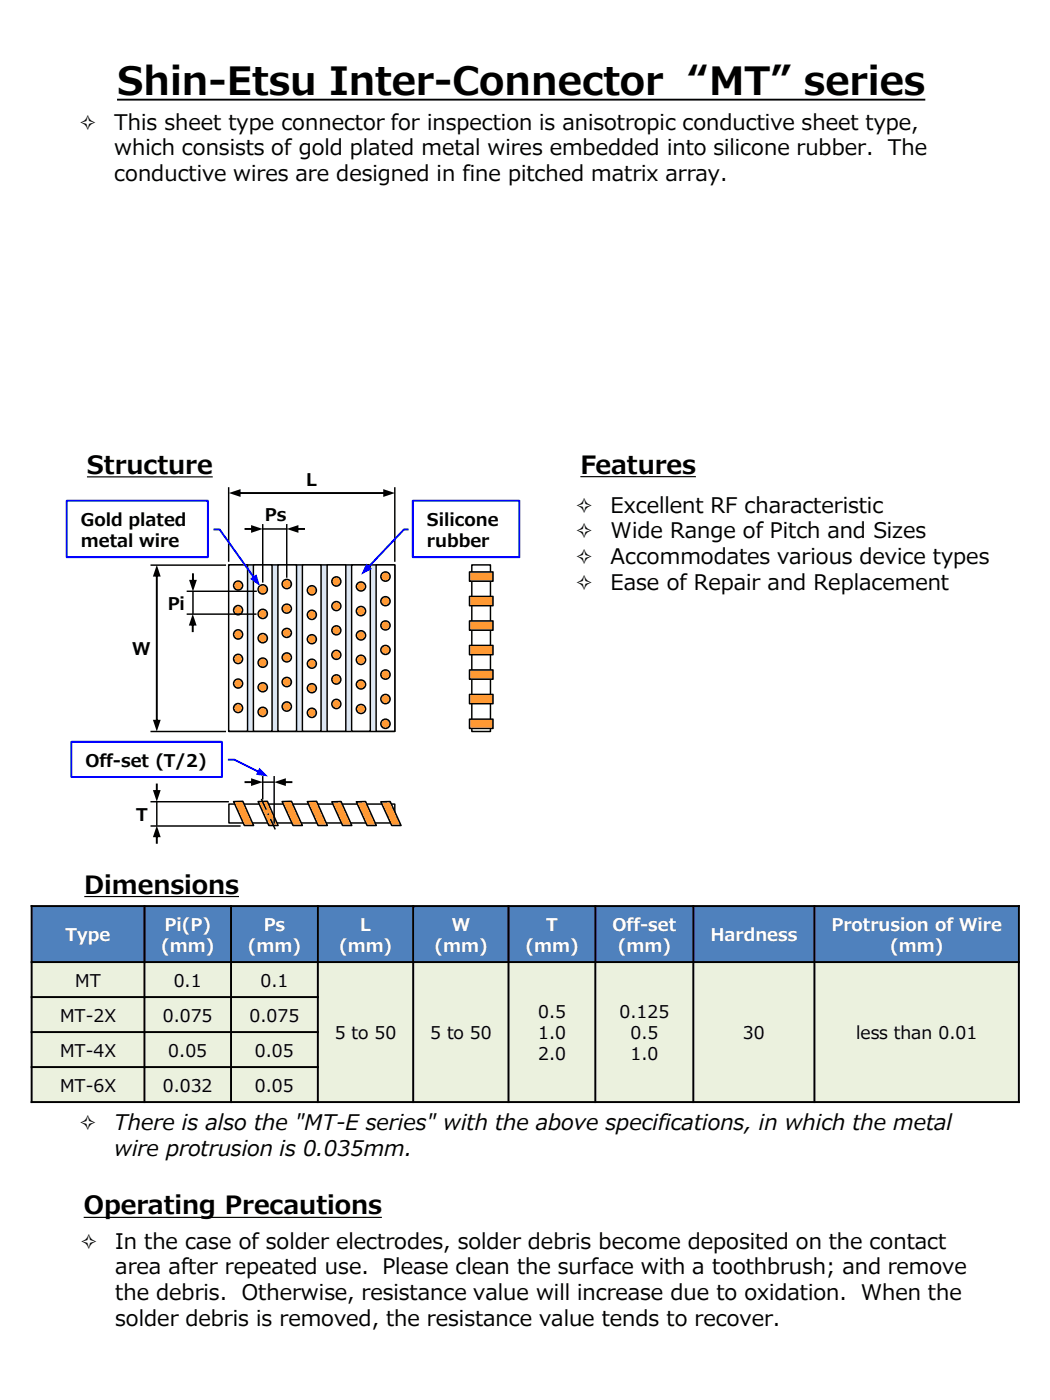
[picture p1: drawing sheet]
<svg xmlns="http://www.w3.org/2000/svg" width="190mm" height="254mm" viewBox="0 0 190 254" stroke-linecap="round" stroke-linejoin="round" font-family="sans-serif">
<g fill="#000">
<path d="M21.2 17.9h146.7v.3h-146.7z" fill-rule="evenodd"/>
<path d="M15.8 86.4h22.8v.2h-22.8z" fill-rule="evenodd"/>
<path d="M105.3 86.4h21v.2h-21z" fill-rule="evenodd"/>
</g>
<path d="M85.6 102.5h3.4v30.2h-3.4z" fill-rule="evenodd" fill="#fff"/>
<path d="M85.6 102.5h3.4v30.2h-3.4z" fill="none" stroke="#000" stroke-width=".26"/>
<path d="M85.2 103.8h4.3v1.7h-4.3z" fill-rule="evenodd" fill="#f93"/>
<path d="M85.2 103.8h4.3v1.7h-4.3z" fill="none" stroke="#000" stroke-width=".26"/>
<path d="M85.2 108.2h4.3v1.7h-4.3z" fill-rule="evenodd" fill="#f93"/>
<path d="M85.2 108.2h4.3v1.7h-4.3z" fill="none" stroke="#000" stroke-width=".26"/>
<path d="M85.2 112.6h4.3v1.7h-4.3z" fill-rule="evenodd" fill="#f93"/>
<path d="M85.2 112.6h4.3v1.7h-4.3z" fill="none" stroke="#000" stroke-width=".26"/>
<path d="M85.2 117.1h4.3v1.7h-4.3z" fill-rule="evenodd" fill="#f93"/>
<path d="M85.2 117.1h4.3v1.7h-4.3z" fill="none" stroke="#000" stroke-width=".26"/>
<path d="M85.2 121.5h4.3v1.7h-4.3z" fill-rule="evenodd" fill="#f93"/>
<path d="M85.2 121.5h4.3v1.7h-4.3z" fill="none" stroke="#000" stroke-width=".26"/>
<path d="M85.2 126h4.3v1.7h-4.3z" fill-rule="evenodd" fill="#f93"/>
<path d="M85.2 126h4.3v1.7h-4.3z" fill="none" stroke="#000" stroke-width=".26"/>
<path d="M85.2 130.5h4.3v1.7h-4.3z" fill-rule="evenodd" fill="#f93"/>
<path d="M85.2 130.5h4.3v1.7h-4.3z" fill="none" stroke="#000" stroke-width=".26"/>
<path d="M41.5 145.9h30.1v3.4h-30.1z" fill-rule="evenodd" fill="#fff"/>
<path d="M41.5 145.9h30.1v3.4h-30.1z" fill="none" stroke="#000" stroke-width=".26"/>
<path d="M42.4 145.4h1.7l1.9 4.4h-1.7z" fill-rule="evenodd" fill="#f93"/>
<path d="M42.4 145.4h1.7l1.9 4.4h-1.7z" fill="none" stroke="#000" stroke-width=".26"/>
<path d="M46.8 145.4h1.7l2 4.4h-1.7z" fill-rule="evenodd" fill="#f93"/>
<path d="M46.8 145.4h1.7l2 4.4h-1.7z" fill="none" stroke="#000" stroke-width=".26"/>
<path d="M51.2 145.4h1.7l2 4.4h-1.7z" fill-rule="evenodd" fill="#f93"/>
<path d="M51.2 145.4h1.7l2 4.4h-1.7z" fill="none" stroke="#000" stroke-width=".26"/>
<path d="M60.2 145.5l1.7-.1 1.9 4.4h-1.7z" fill-rule="evenodd" fill="#f93"/>
<path d="M60.2 145.5l1.7-.1 1.9 4.4h-1.7z" fill="none" stroke="#000" stroke-width=".26"/>
<path d="M55.8 145.4h1.6l2 4.4h-1.7z" fill-rule="evenodd" fill="#f93"/>
<path d="M55.8 145.4h1.6l2 4.4h-1.7z" fill="none" stroke="#000" stroke-width=".26"/>
<path d="M64.6 145.5l1.7-.1 2 4.4h-1.7z" fill-rule="evenodd" fill="#f93"/>
<path d="M64.6 145.5l1.7-.1 2 4.4h-1.7z" fill="none" stroke="#000" stroke-width=".26"/>
<path d="M69.1 145.5l1.7-.1 2 4.4h-1.7z" fill-rule="evenodd" fill="#f93"/>
<path d="M69.1 145.5l1.7-.1 2 4.4h-1.7z" fill="none" stroke="#000" stroke-width=".26"/>
<path d="M41.5 102.5h30.1v30.2h-30.1z" fill-rule="evenodd" fill="#dce6f2"/>
<path d="M41.5 88.4v13.5M47.7 96h4.4M71.6 88.4v13.5M27.3 102.5h13.7M41.5 102.5h30.1v30.2h-30.1zM27.3 132.7h13.7" fill="none" stroke="#000" stroke-width=".26"/>
<g fill="#000">
<path d="M43.3 89.3v.3h26.6v-.3zM69.5 88.7v1.5l2.1-.7zM41.5 89.5l2.1 .7v-1.5z"/>
<path d="M28.3 104.3h.3v26.6h-.3zM28.4 102.5l.8 2.1h-1.5zM27.7 130.6h1.5l-.8 2.1z"/>
</g>
<path d="M41.5 102.5h3.4v30.2h-3.4z" fill-rule="evenodd" fill="#fff"/>
<path d="M41.5 102.5h3.4v30.2h-3.4z" fill="none" stroke="#000" stroke-width=".26"/>
<path d="M46 102.5h3.4v30.2h-3.4z" fill-rule="evenodd" fill="#fff"/>
<path d="M46 102.5h3.4v30.2h-3.4z" fill="none" stroke="#000" stroke-width=".26"/>
<path d="M54.9 102.5h3.4v30.2h-3.4z" fill-rule="evenodd" fill="#fff"/>
<path d="M54.9 102.5h3.4v30.2h-3.4z" fill="none" stroke="#000" stroke-width=".26"/>
<path d="M50.4 102.5h3.4v30.2h-3.4z" fill-rule="evenodd" fill="#fff"/>
<path d="M50.4 102.5h3.4v30.2h-3.4z" fill="none" stroke="#000" stroke-width=".26"/>
<path d="M59.4 102.5h3.3v30.2h-3.3z" fill-rule="evenodd" fill="#fff"/>
<path d="M59.4 102.5h3.3v30.2h-3.3z" fill="none" stroke="#000" stroke-width=".26"/>
<path d="M63.8 102.5h3.4v30.2h-3.4z" fill-rule="evenodd" fill="#fff"/>
<path d="M63.8 102.5h3.4v30.2h-3.4z" fill="none" stroke="#000" stroke-width=".26"/>
<path d="M68.2 102.5h3.4v30.2h-3.4z" fill-rule="evenodd" fill="#fff"/>
<path d="M68.2 102.5h3.4v30.2h-3.4z" fill="none" stroke="#000" stroke-width=".26"/>
<circle cx="43.2" cy="106.2" r=".83" fill="#f93"/>
<circle cx="43.2" cy="106.2" r=".83" fill="none" stroke="#000" stroke-width=".26"/>
<circle cx="43.2" cy="110.7" r=".83" fill="#f93"/>
<circle cx="43.2" cy="110.7" r=".83" fill="none" stroke="#000" stroke-width=".26"/>
<circle cx="43.2" cy="115.1" r=".83" fill="#f93"/>
<circle cx="43.2" cy="115.1" r=".83" fill="none" stroke="#000" stroke-width=".26"/>
<circle cx="43.2" cy="119.5" r=".83" fill="#f93"/>
<circle cx="43.2" cy="119.5" r=".83" fill="none" stroke="#000" stroke-width=".26"/>
<circle cx="43.2" cy="124" r=".83" fill="#f93"/>
<circle cx="43.2" cy="124" r=".83" fill="none" stroke="#000" stroke-width=".26"/>
<circle cx="43.2" cy="128.5" r=".83" fill="#f93"/>
<circle cx="43.2" cy="128.5" r=".83" fill="none" stroke="#000" stroke-width=".26"/>
<circle cx="47.7" cy="106.9" r=".85" fill="#f93"/>
<circle cx="47.7" cy="106.9" r=".85" fill="none" stroke="#000" stroke-width=".26"/>
<circle cx="47.7" cy="111.4" r=".85" fill="#f93"/>
<circle cx="47.7" cy="111.4" r=".85" fill="none" stroke="#000" stroke-width=".26"/>
<circle cx="47.7" cy="115.8" r=".85" fill="#f93"/>
<circle cx="47.7" cy="115.8" r=".85" fill="none" stroke="#000" stroke-width=".26"/>
<circle cx="47.7" cy="120.2" r=".85" fill="#f93"/>
<circle cx="47.7" cy="120.2" r=".85" fill="none" stroke="#000" stroke-width=".26"/>
<circle cx="47.7" cy="124.7" r=".84" fill="#f93"/>
<circle cx="47.7" cy="124.7" r=".84" fill="none" stroke="#000" stroke-width=".26"/>
<circle cx="47.7" cy="129.2" r=".85" fill="#f93"/>
<circle cx="47.7" cy="129.2" r=".85" fill="none" stroke="#000" stroke-width=".26"/>
<circle cx="52" cy="106" r=".85" fill="#f93"/>
<circle cx="52" cy="106" r=".85" fill="none" stroke="#000" stroke-width=".26"/>
<circle cx="52" cy="110.4" r=".84" fill="#f93"/>
<circle cx="52" cy="110.4" r=".84" fill="none" stroke="#000" stroke-width=".26"/>
<circle cx="52" cy="114.8" r=".84" fill="#f93"/>
<circle cx="52" cy="114.8" r=".84" fill="none" stroke="#000" stroke-width=".26"/>
<circle cx="52" cy="119.3" r=".84" fill="#f93"/>
<circle cx="52" cy="119.3" r=".84" fill="none" stroke="#000" stroke-width=".26"/>
<circle cx="52" cy="123.7" r=".85" fill="#f93"/>
<circle cx="52" cy="123.7" r=".85" fill="none" stroke="#000" stroke-width=".26"/>
<circle cx="52" cy="128.2" r=".85" fill="#f93"/>
<circle cx="52" cy="128.2" r=".85" fill="none" stroke="#000" stroke-width=".26"/>
<circle cx="56.6" cy="107.1" r=".83" fill="#f93"/>
<circle cx="56.6" cy="107.1" r=".83" fill="none" stroke="#000" stroke-width=".26"/>
<circle cx="56.6" cy="111.5" r=".83" fill="#f93"/>
<circle cx="56.6" cy="111.5" r=".83" fill="none" stroke="#000" stroke-width=".26"/>
<circle cx="56.6" cy="116" r=".83" fill="#f93"/>
<circle cx="56.6" cy="116" r=".83" fill="none" stroke="#000" stroke-width=".26"/>
<circle cx="56.6" cy="120.4" r=".83" fill="#f93"/>
<circle cx="56.6" cy="120.4" r=".83" fill="none" stroke="#000" stroke-width=".26"/>
<circle cx="56.6" cy="124.9" r=".83" fill="#f93"/>
<circle cx="56.6" cy="124.9" r=".83" fill="none" stroke="#000" stroke-width=".26"/>
<circle cx="56.6" cy="129.3" r=".83" fill="#f93"/>
<circle cx="56.6" cy="129.3" r=".83" fill="none" stroke="#000" stroke-width=".26"/>
<circle cx="61" cy="105.5" r=".83" fill="#f93"/>
<circle cx="61" cy="105.5" r=".83" fill="none" stroke="#000" stroke-width=".26"/>
<circle cx="61" cy="110" r=".83" fill="#f93"/>
<circle cx="61" cy="110" r=".83" fill="none" stroke="#000" stroke-width=".26"/>
<circle cx="61" cy="114.4" r=".83" fill="#f93"/>
<circle cx="61" cy="114.4" r=".83" fill="none" stroke="#000" stroke-width=".26"/>
<circle cx="61" cy="118.8" r=".83" fill="#f93"/>
<circle cx="61" cy="118.8" r=".83" fill="none" stroke="#000" stroke-width=".26"/>
<circle cx="61" cy="123.3" r=".83" fill="#f93"/>
<circle cx="61" cy="123.3" r=".83" fill="none" stroke="#000" stroke-width=".26"/>
<circle cx="61" cy="127.7" r=".83" fill="#f93"/>
<circle cx="61" cy="127.7" r=".83" fill="none" stroke="#000" stroke-width=".26"/>
<circle cx="65.5" cy="106.4" r=".84" fill="#f93"/>
<circle cx="65.5" cy="106.4" r=".84" fill="none" stroke="#000" stroke-width=".26"/>
<circle cx="65.5" cy="110.9" r=".85" fill="#f93"/>
<circle cx="65.5" cy="110.9" r=".85" fill="none" stroke="#000" stroke-width=".26"/>
<circle cx="65.5" cy="115.3" r=".85" fill="#f93"/>
<circle cx="65.5" cy="115.3" r=".85" fill="none" stroke="#000" stroke-width=".26"/>
<circle cx="65.5" cy="119.7" r=".85" fill="#f93"/>
<circle cx="65.5" cy="119.7" r=".85" fill="none" stroke="#000" stroke-width=".26"/>
<circle cx="65.5" cy="124.2" r=".84" fill="#f93"/>
<circle cx="65.5" cy="124.2" r=".84" fill="none" stroke="#000" stroke-width=".26"/>
<circle cx="65.5" cy="128.6" r=".84" fill="#f93"/>
<circle cx="65.5" cy="128.6" r=".84" fill="none" stroke="#000" stroke-width=".26"/>
<circle cx="69.9" cy="104.6" r=".85" fill="#f93"/>
<circle cx="69.9" cy="104.6" r=".85" fill="none" stroke="#000" stroke-width=".26"/>
<circle cx="69.9" cy="109.1" r=".84" fill="#f93"/>
<circle cx="69.9" cy="109.1" r=".84" fill="none" stroke="#000" stroke-width=".26"/>
<circle cx="69.9" cy="113.5" r=".84" fill="#f93"/>
<circle cx="69.9" cy="113.5" r=".84" fill="none" stroke="#000" stroke-width=".26"/>
<circle cx="69.9" cy="117.9" r=".84" fill="#f93"/>
<circle cx="69.9" cy="117.9" r=".84" fill="none" stroke="#000" stroke-width=".26"/>
<circle cx="69.9" cy="122.4" r=".85" fill="#f93"/>
<circle cx="69.9" cy="122.4" r=".85" fill="none" stroke="#000" stroke-width=".26"/>
<circle cx="69.9" cy="126.8" r=".85" fill="#f93"/>
<g fill="none" stroke="#000" stroke-width=".26">
<path d="M33.9 107.3h12.7M33.9 111.4h12.6M35 107.3v4.1"/>
<circle cx="69.9" cy="126.8" r=".85"/>
</g>
<g fill="#000">
<path d="M34.8 104v1.6h.4v-1.6zM34.3 105.2l.7 2.1 .7-2.1z"/>
<path d="M34.8 113.1v1.6h.3v-1.6zM35 111.4l-.7 2.1h1.4z"/>
</g>
<circle cx="69.9" cy="131.3" r=".85" fill="#f93"/>
<g fill="none" stroke="#000" stroke-width=".26">
<path d="M47.7 95.1v10.6M52 95.1v9.7M27.3 145.5h14.2M27.3 149.9h16.4M28.4 145.5v4.3"/>
<circle cx="69.9" cy="131.3" r=".85"/>
</g>
<g fill="#000">
<path d="M44.4 95.8v.3h1.5v-.3zM45.6 95.3v1.4l2.1-.7z"/>
<path d="M53.8 95.8v.3h1.5v-.3zM52 96l2.1 .7v-1.4z"/>
<path d="M28.3 142.2v1.5h.3v-1.5zM27.7 143.3l.7 2.2 .8-2.2z"/>
<path d="M28.3 151.5v1.6h.3v-1.6zM28.4 149.8l-.7 2.1h1.5z"/>
</g>
<path d="M12.1 90.8h25.6v10.3h-25.6z" fill="none" stroke="#00f" stroke-width=".35"/>
<path d="M38.7 95.9v.3h1.1h-.1l6.3 8.8 .3-.2-6.3-8.8zM45.4 105l1.8 1.3-.7-2.1z" fill="#00f"/>
<path d="M74.9 90.8h19.3v10.3h-19.3z" fill="none" stroke="#00f" stroke-width=".35"/>
<path d="M73.2 95.9h.9v.3h-.8h.1l-6.5 6.9-.3-.2zM66.5 102.3l1 .9-2 1.1z" fill="#00f"/>
<path d="M13 134.6h27.3v6.4h-27.3z" fill="none" stroke="#00f" stroke-width=".35"/>
<path d="M41.3 137.7v.3h1.2l4.5 2.2 .1-.3-4.5-2.2zM47.1 139.3l-.7 1.3 2.2 .3z" fill="#00f"/>
<path d="M47.5 141.9h2.2M47.7 140.8v4.3M49.7 140.8v8.6" fill="none" stroke="#000" stroke-width=".26"/>
<g fill="#000">
<path d="M44.4 141.7v.4h1.5v-.4zM45.6 141.2v1.4l2.1-.7z"/>
<path d="M51.5 141.7v.4h1.5v-.4zM49.7 141.9l2.2 .7v-1.4z"/>
</g>
<path d="M47.4 144.9l2.7 5.9" fill="none" stroke="#000" stroke-width=".26" stroke-dasharray="2.1 .8 .3 .8" stroke-linecap="butt"/>
<g fill="#4f81bd">
<path d="M5.7 164.4h20.5v10.1h-20.5z" fill-rule="evenodd"/>
<path d="M26.2 164.4h15.7v10.1h-15.7z" fill-rule="evenodd"/>
<path d="M41.9 164.4h15.8v10.1h-15.8z" fill-rule="evenodd"/>
<path d="M57.7 164.4h17.3v10.1h-17.3z" fill-rule="evenodd"/>
<path d="M75 164.4h17.3v10.1h-17.3z" fill-rule="evenodd"/>
<path d="M92.3 164.4h15.7v10.1h-15.7z" fill-rule="evenodd"/>
<path d="M108 164.4h17.8v10.1h-17.8z" fill-rule="evenodd"/>
<path d="M125.8 164.4h22v10.1h-22z" fill-rule="evenodd"/>
<path d="M147.8 164.4h37.1v10.1h-37.1z" fill-rule="evenodd"/>
</g>
<g fill="#ebf1de">
<path d="M5.7 174.5h20.5v6.4h-20.5z" fill-rule="evenodd"/>
<path d="M26.2 174.5h15.7v6.4h-15.7z" fill-rule="evenodd"/>
<path d="M41.9 174.5h15.8v6.4h-15.8z" fill-rule="evenodd"/>
<path d="M57.7 174.5h17.3v25.4h-17.3z" fill-rule="evenodd"/>
<path d="M75 174.5h17.3v25.4h-17.3z" fill-rule="evenodd"/>
<path d="M92.3 174.5h15.7v25.4h-15.7z" fill-rule="evenodd"/>
<path d="M108 174.5h17.8v25.4h-17.8z" fill-rule="evenodd"/>
<path d="M125.8 174.5h22v25.4h-22z" fill-rule="evenodd"/>
<path d="M147.8 174.5h37.1v25.4h-37.1z" fill-rule="evenodd"/>
<path d="M5.7 180.9h20.5v6.3h-20.5z" fill-rule="evenodd"/>
<path d="M26.2 180.9h15.7v6.3h-15.7z" fill-rule="evenodd"/>
<path d="M41.9 180.9h15.8v6.3h-15.8z" fill-rule="evenodd"/>
<path d="M5.7 187.2h20.5v6.4h-20.5z" fill-rule="evenodd"/>
<path d="M26.2 187.2h15.7v6.4h-15.7z" fill-rule="evenodd"/>
<path d="M41.9 187.2h15.8v6.4h-15.8z" fill-rule="evenodd"/>
<path d="M5.7 193.6h20.5v6.3h-20.5z" fill-rule="evenodd"/>
<path d="M26.2 193.6h15.7v6.3h-15.7z" fill-rule="evenodd"/>
<path d="M41.9 193.6h15.8v6.3h-15.8z" fill-rule="evenodd"/>
</g>
<g fill="none" stroke="#000" stroke-width=".35">
<path d="M5.6 174.5h179.4M5.6 164.4h179.4M5.7 164.2v35.9M26.2 164.2v35.9M41.9 164.2v35.9M57.7 164.2v35.9M75 164.2v35.9M92.3 164.2v35.9M108 164.2v35.9M125.8 164.2v35.9M147.8 164.2v35.9M184.9 164.2v35.9"/>
<path d="M5.6 180.9h52.2M5.6 187.2h52.2M5.6 193.6h52.2M5.6 199.9h179.4"/>
</g>
<g fill="#000">
<path d="M15.3 162.6h28.1v.2h-28.1z" fill-rule="evenodd"/>
<path d="M15.2 220.8h54.1v.2h-54.1z" fill-rule="evenodd"/>
</g>
<text font-size="7.1" x="21.2" y="17.2">Shin-Etsu Inter-Connector “MT” series</text>
<g font-size="4.6">
<text x="15.8" y="86">Structure</text>
<text x="105.3" y="85.9">Features</text>
<text x="15.3" y="162.1">Dimensions</text>
<text x="15.2" y="220.3">Operating Precautions</text>
</g>
<g font-size="3.9">
<text x="14.4" y="23.5">✧</text>
<text x="20.7" y="23.5">This sheet type connector for inspection is anisotropic conductive sheet type,</text>
<text x="20.7" y="28.2">which consists of gold plated metal wires embedded into silicone rubber. The</text>
<text x="20.7" y="32.8">conductive wires are designed in fine pitched matrix array.</text>
<text x="104.4" y="93">✧</text>
<text x="110.8" y="93">Excellent RF characteristic</text>
<text x="104.4" y="97.7">✧</text>
<text x="110.8" y="97.7">Wide Range of Pitch and Sizes</text>
<text x="104.4" y="102.4">✧</text>
<text x="104.4" y="107">✧</text>
<text x="110.8" y="102.4">Accommodates various device types</text>
<text x="110.8" y="107">Ease of Repair and Replacement</text>
<text x="14.4" y="205">✧</text>
<text x="20.7" y="205">There is also the &quot;MT-E series&quot; with the above specifications, in which the metal</text>
<text x="20.7" y="209.7">wire protrusion is 0.035mm.</text>
<text x="14.6" y="226.6">✧</text>
<text x="20.9" y="226.6">In the case of solder electrodes, solder debris become deposited on the contact</text>
<text x="20.9" y="231.2">area after repeated use. Please clean the surface with a toothbrush; and remove</text>
<text x="20.9" y="235.9">the debris. Otherwise, resistance value will increase due to oxidation. When the</text>
<text x="20.9" y="240.5">solder debris is removed, the resistance value tends to recover.</text>
</g>
<g font-size="3.2">
<text x="55.6" y="88.2">L</text>
<text x="14.7" y="95.4">Gold plated</text>
<text x="48" y="94.6">Ps</text>
<text x="77.5" y="95.4">Silicone</text>
<text x="14.7" y="99.2">metal wire</text>
<text x="77.5" y="99.2">rubber</text>
<text x="30.4" y="110.7">Pi</text>
<text x="24" y="118.8">W</text>
<text x="15.5" y="139.1">Off-set (T/2)</text>
<text x="24.7" y="148.9">T</text>
<text x="13.7" y="179">MT</text>
<text x="31.5" y="179">0.1</text>
<text x="47.3" y="179">0.1</text>
<text x="10.9" y="185.4">MT-2X</text>
<text x="29.5" y="185.4">0.075</text>
<text x="45.3" y="185.4">0.075</text>
<text x="97.6" y="184.7">0.5</text>
<text x="112.4" y="184.7">0.125</text>
<text x="10.9" y="191.7">MT-4X</text>
<text x="30.5" y="191.7">0.05</text>
<text x="46.2" y="191.7">0.05</text>
<text x="60.8" y="188.6">5 to 50</text>
<text x="78.1" y="188.6">5 to 50</text>
<text x="97.6" y="188.6">1.0</text>
<text x="114.4" y="188.6">0.5</text>
<text x="134.8" y="188.6">30</text>
<text x="155.3" y="188.6">less than 0.01</text>
<text x="97.6" y="192.4">2.0</text>
<text x="114.4" y="192.4">1.0</text>
<text x="10.9" y="198.1">MT-6X</text>
<text x="29.5" y="198.1">0.032</text>
<text x="46.2" y="198.1">0.05</text>
</g>
<g font-size="3.2" fill="#fff">
<text x="11.9" y="170.8">Type</text>
<text x="29.2" y="172.7">(mm)</text>
<text x="29.9" y="168.9">Pi(P)</text>
<text x="45" y="172.7">(mm)</text>
<text x="47.9" y="168.9">Ps</text>
<text x="61.5" y="172.7">(mm)</text>
<text x="65.4" y="168.9">L</text>
<text x="78.8" y="172.7">(mm)</text>
<text x="82" y="168.9">W</text>
<text x="95.3" y="172.7">(mm)</text>
<text x="99.1" y="168.9">T</text>
<text x="111.1" y="168.9">Off-set</text>
<text x="112.1" y="172.7">(mm)</text>
<text x="128.9" y="170.8">Hardness</text>
<text x="150.8" y="168.9">Protrusion of Wire</text>
<text x="161.5" y="172.7">(mm)</text>
</g>
</svg>
